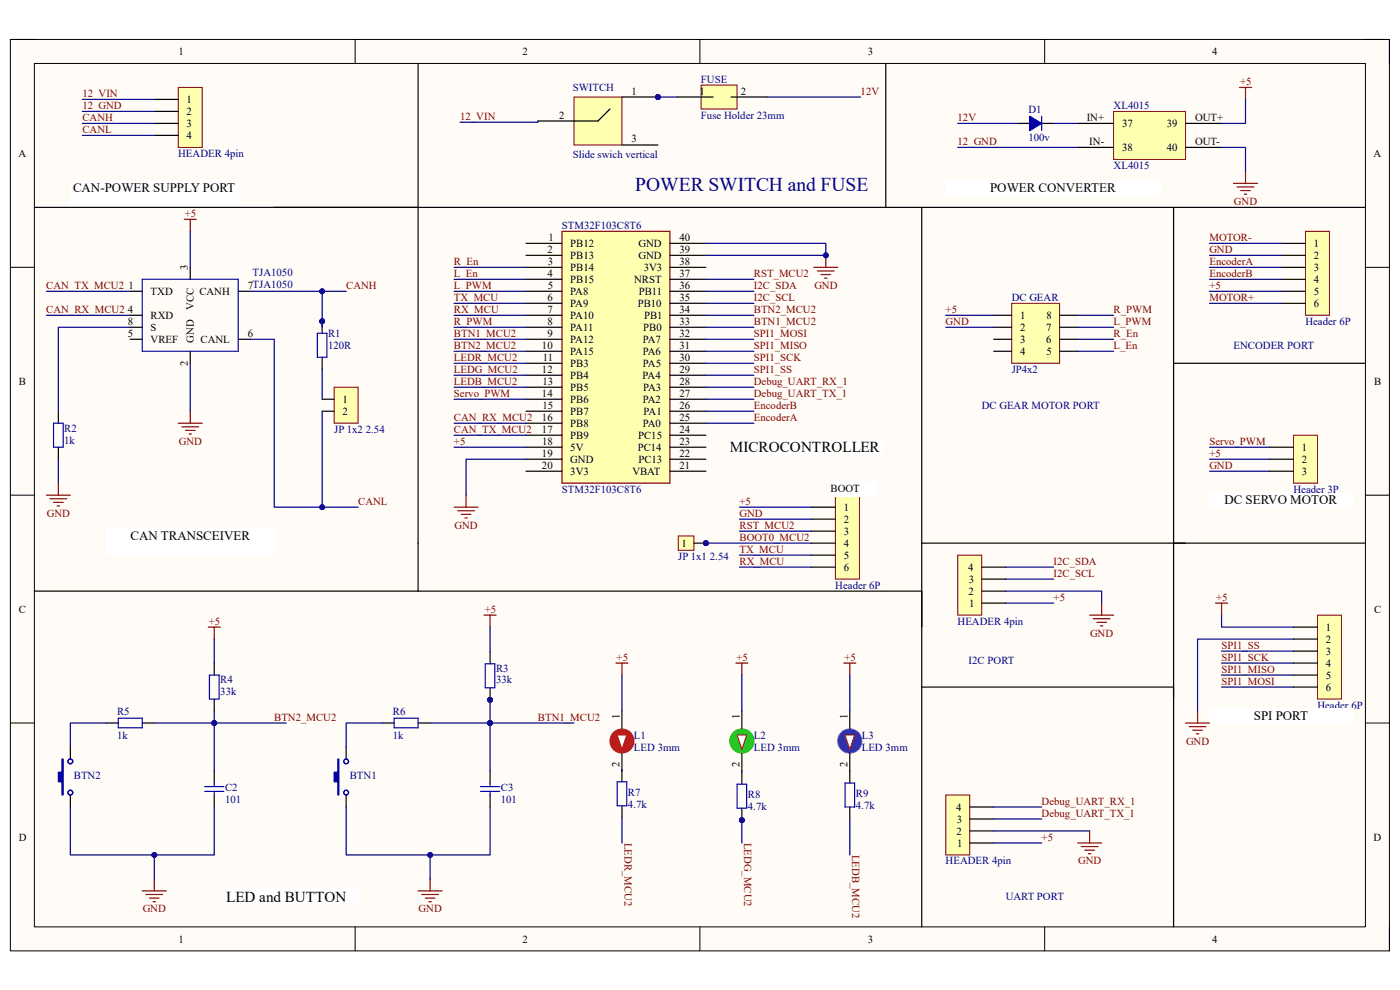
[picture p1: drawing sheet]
<svg xmlns="http://www.w3.org/2000/svg" width="297mm" height="210mm" viewBox="0 0 297 210" stroke-linecap="round" stroke-linejoin="round" font-family="sans-serif">
<path d="M2.2 8.4h292.6v193.3h-292.6z" fill-rule="evenodd" fill="#fffcf8"/>
<path d="M2.2 8.4h292.6v193.3h-292.6z" fill="none" stroke="#000" stroke-width=".21"/>
<path d="M7.3 13.5h282.4v183.1h-282.4z" fill-rule="evenodd" fill="#fffcf8"/>
<g fill="none" stroke="#000" stroke-width=".21">
<path d="M2.2 8.4h5.1M7.3 13.5h282.4v183.1h-282.4zM75.3 8.4v5.1M148.5 8.4v5.1M221.6 8.4v5.1M289.7 8.4h5.1v5.1M2.2 56.7h5.1M289.7 56.7h5.1M2.2 105h5.1M289.7 105.1h5.1M2.2 153.4h5.1M289.7 153.4h5.1"/>
<path d="M75.3 196.6v5.1M148.5 196.6v5.1M221.6 196.6v5.1M294.8 196.6v5.1"/>
</g>
<path d="M119.2 49.1h22.9v53.4h-22.9z" fill-rule="evenodd" fill="#ffffb0"/>
<path d="M119.2 49.1h22.9v53.4h-22.9zM172.7 56.7h5M173.4 57.5h3.6M174.2 58.2h2M174.9 59h.6M175.2 54.2v2.5M96.3 107.6h5.1M97.1 108.4h3.6M97.9 109.1h2M98.6 109.9h.5M98.9 105v2.6" fill="none" stroke="#800000" stroke-width=".25"/>
<g fill="none" stroke="#000" stroke-width=".25">
<path d="M111.6 51.6h7.6M111.6 54.2h7.6M111.6 56.7h7.6M111.6 59.3h7.6M142.1 51.6h7.7M142.1 54.2h7.7M142.1 56.7h7.7M142.1 59.3h7.7M111.6 61.8h7.6M111.6 64.3h7.6M111.6 66.9h7.6M111.6 69.4h7.6"/>
<path d="M111.6 72h7.6M111.6 74.5h7.6M111.6 77.1h7.6M111.6 79.6h7.6M142.1 61.8h7.7M142.1 64.3h7.7M142.1 66.9h7.7M142.1 69.4h7.7M142.1 72h7.7M142.1 74.5h7.7M142.1 77.1h7.7M142.1 79.6h7.7"/>
<path d="M111.6 82.1h7.6M111.6 84.7h7.6M111.6 87.2h7.6M111.6 89.8h7.6M111.6 92.3h7.6M111.6 94.9h7.6M111.6 97.4h7.6M111.6 100h7.6M142.1 82.1h7.7M142.1 84.7h7.7M142.1 87.2h7.7M142.1 89.8h7.7"/>
<path d="M142.1 92.3h7.7M142.1 94.9h7.7M142.1 97.4h7.7M142.1 100h7.7"/>
</g>
<circle cx="175.2" cy="54.2" r=".51" fill="#000080"/>
<circle cx="175.2" cy="54.2" r=".51" fill="none" stroke="#000080" stroke-width=".21"/>
<circle cx="68.3" cy="68.2" r=".51" fill="#000080"/>
<circle cx="68.3" cy="68.2" r=".51" fill="none" stroke="#000080" stroke-width=".21"/>
<path d="M68.3 68.2v2.5" fill="none" stroke="#000" stroke-width=".25"/>
<circle cx="68.3" cy="68.2" r=".51" fill="#000080"/>
<circle cx="68.3" cy="68.2" r=".51" fill="none" stroke="#000080" stroke-width=".21"/>
<path d="M68.3 75.8v2.5" fill="none" stroke="#000" stroke-width=".25"/>
<path d="M67.3 70.7h2.1v5.1h-2.1z" fill="none" stroke="#00f" stroke-width=".25"/>
<path d="M70.9 82.1h5.1v7.7h-5.1z" fill-rule="evenodd" fill="#ffffb0"/>
<path d="M70.9 82.1h5.1v7.7h-5.1z" fill="none" stroke="#800000" stroke-width=".21"/>
<path d="M12.4 87.2v2.6M12.4 94.9v2.5M68.3 84.7h2.6M68.3 87.2h2.6" fill="none" stroke="#000" stroke-width=".25"/>
<path d="M11.4 89.8h2v5.1h-2z" fill="none" stroke="#00f" stroke-width=".25"/>
<path d="M39.1 46.5h2.5M40.4 46.5v2.6M37.8 89.8h5.1M38.6 90.5h3.5M39.3 91.3h2.1M40.1 92.1h.5M40.4 87.2v2.6M9.8 105h5.1M10.6 105.8h3.6M11.4 106.6h2M12.1 107.3h.5M12.4 102.5v2.5" fill="none" stroke="#800000" stroke-width=".25"/>
<path d="M22.6 112.2h35.7v5.6h-35.7z" fill-rule="evenodd" fill="#fff"/>
<path d="M22.6 112.2h35.7v5.6h-35.7z" fill="none" stroke="#fff" stroke-width=".21"/>
<path d="M131.9 163.3v2.5M132 170.9v2.6" fill="none" stroke="#000" stroke-width=".25"/>
<path d="M130.9 165.8h2.1v5.1h-2.1z" fill="none" stroke="#00f" stroke-width=".25"/>
<circle cx="157.4" cy="174" r=".51" fill="#000080"/>
<circle cx="157.4" cy="174" r=".51" fill="none" stroke="#000080" stroke-width=".21"/>
<path d="M157.4 171.4v2.6" fill="none" stroke="#000" stroke-width=".25"/>
<circle cx="157.4" cy="174" r=".51" fill="#000080"/>
<circle cx="157.4" cy="174" r=".51" fill="none" stroke="#000080" stroke-width=".21"/>
<path d="M157.4 163.8v2.6M180.3 163.6v2.5M180.3 171.2v2.5" fill="none" stroke="#000" stroke-width=".25"/>
<path d="M156.4 166.4h2v5h-2zM179.3 166.1h2v5.1h-2z" fill="none" stroke="#00f" stroke-width=".25"/>
<circle cx="131.9" cy="157.2" r="2.54" fill="#f00"/>
<circle cx="131.9" cy="157.2" r="2.54" fill="none" stroke="#f60" stroke-width=".25"/>
<path d="M130.9 155.9h2.1l-1.1 3.1z" fill="#f8fcff"/>
<path d="M130.9 155.9h2.1l-1.1 3.1z" fill="none" stroke="#f00" stroke-width=".21"/>
<path d="M131.9 150.8v3.9M131.9 159.7v3.9" fill="none" stroke="#000" stroke-width=".25"/>
<circle cx="157.4" cy="157.2" r="2.54" fill="#0c0"/>
<circle cx="157.4" cy="157.2" r="2.54" fill="none" stroke="#0f0" stroke-width=".25"/>
<path d="M156.4 155.9h2l-1 3.1z" fill="#f8fcff"/>
<path d="M156.4 155.9h2l-1 3.1z" fill="none" stroke="#f00" stroke-width=".21"/>
<path d="M157.4 150.8v3.9M157.4 159.7v3.9" fill="none" stroke="#000" stroke-width=".25"/>
<circle cx="180.3" cy="157.2" r="2.54" fill="#03c"/>
<circle cx="180.3" cy="157.2" r="2.54" fill="none" stroke="#36f" stroke-width=".25"/>
<path d="M179.3 155.9h2l-1 3.1z" fill="#f8fcff"/>
<path d="M179.3 155.9h2l-1 3.1z" fill="none" stroke="#f00" stroke-width=".21"/>
<path d="M81.1 153.4h2.5M88.7 153.4h2.5M180.3 150.8v3.9M180.3 159.7v3.9" fill="none" stroke="#000" stroke-width=".25"/>
<path d="M130.7 140.7h2.5M131.9 140.7v2.5M156.1 140.7h2.6M157.4 140.7v2.5M179 140.7h2.6M180.3 140.7v2.5" fill="none" stroke="#800000" stroke-width=".25"/>
<path d="M83.6 152.4h5.1v2h-5.1z" fill="none" stroke="#00f" stroke-width=".25"/>
<circle cx="104" cy="148.5" r=".51" fill="#000080"/>
<circle cx="104" cy="148.5" r=".51" fill="none" stroke="#000080" stroke-width=".21"/>
<path d="M104 138.3v2.5M104 145.9v2.6" fill="none" stroke="#000" stroke-width=".25"/>
<circle cx="104" cy="148.5" r=".51" fill="#000080"/>
<circle cx="104" cy="148.5" r=".51" fill="none" stroke="#000080" stroke-width=".21"/>
<path d="M25.1 152.4h5.1v2h-5.1zM44.4 143.2h2.1v5.1h-2.1zM102.9 140.8h2.1v5.1h-2.1zM43.4 167.9h4.1M43.4 166.9h4.1M45.5 166.1v.8M45.5 167.9v.7M101.9 167.9h4.1M101.9 166.9h4.1M104 166.1v.8M104 167.9v.7" fill="none" stroke="#00f" stroke-width=".25"/>
<path d="M22.6 153.4h2.5M30.2 153.4h2.5M45.5 140.7v2.5M45.5 148.3v2.5M45.5 163.6v2.5M45.5 168.6v2.6M104 163.6v2.5M104 168.6v2.6" fill="none" stroke="#000" stroke-width=".25"/>
<g fill="none" stroke="#800000" stroke-width=".25">
<path d="M44.2 133h2.5M45.5 133v2.6M102.7 130.5h2.5M104 130.5v2.5M30.2 189h5.1M31 189.8h3.5M31.7 190.5h2.1M32.5 191.3h.5M32.7 186.5v2.5M88.7 189h5.1M89.5 189.8h3.5M90.2 190.5h2.1"/>
<path d="M91 191.3h.5M91.2 186.5v2.5"/>
</g>
<path d="M48 188.5h28v3h-28z" fill-rule="evenodd" fill="#fff"/>
<path d="M48 188.5h28v3h-28z" fill="none" stroke="#fff" stroke-width=".21"/>
<path d="M14.9 158.5v2.5M14.9 168.6v2.6" fill="none" stroke="#000" stroke-width=".25"/>
<path d="M13.1 161h.3v7.6h-.3v-2.8h-.7v-2h.7z" fill-rule="evenodd" fill="#00f"/>
<g fill="none" stroke="#00f" stroke-width=".25">
<path d="M13.1 161h.3v7.6h-.3v-2.8h-.7v-2h.7z"/>
<circle cx="14.9" cy="161.5" r=".51"/>
<circle cx="14.9" cy="168.1" r=".51"/>
</g>
<path d="M73.4 158.5v2.5M73.4 168.6v2.6" fill="none" stroke="#000" stroke-width=".25"/>
<path d="M71.7 161h.2v7.6h-.2v-2.8h-.8v-2h.8z" fill-rule="evenodd" fill="#00f"/>
<g fill="none" stroke="#00f" stroke-width=".25">
<path d="M71.7 161h.2v7.6h-.2v-2.8h-.8v-2h.8z"/>
<circle cx="73.4" cy="168.1" r=".51"/>
<circle cx="73.4" cy="161.5" r=".51"/>
</g>
<path d="M37.8 18.5h5.1v12.8h-5.1z" fill-rule="evenodd" fill="#ffffb0"/>
<path d="M37.8 18.5h5.1v12.8h-5.1z" fill="none" stroke="#800000" stroke-width=".21"/>
<path d="M32.7 21.1h5.1M32.7 23.6h5.1M32.7 26.2h5.1M32.7 28.7h5.1" fill="none" stroke="#000" stroke-width=".25"/>
<path d="M14.9 38.4h35.7v5.6h-35.7z" fill-rule="evenodd" fill="#fff"/>
<path d="M14.9 38.4h35.7v5.6h-35.7z" fill="none" stroke="#fff" stroke-width=".21"/>
<path d="M263 18.6h2.5M264.2 18.6v2.5M261.7 38.9h5.1M262.5 39.7h3.5M264.2 36.4v2.5M263.2 40.4h2.1M264 41.2h.5" fill="none" stroke="#800000" stroke-width=".25"/>
<path d="M215.9 26.2h2.6M221 26.2h2.5" fill="none" stroke="#000" stroke-width=".25"/>
<path d="M218.5 24.7l2.5 1.5-2.5 1.5z" fill="#00f"/>
<path d="M218.5 24.7l2.5 1.5-2.5 1.5zM221 24.7v3" fill="none" stroke="#00f" stroke-width=".25"/>
<path d="M200.6 38.4h45.8v3h-45.8z" fill-rule="evenodd" fill="#fff"/>
<path d="M200.6 38.4h45.8v3h-45.8z" fill="none" stroke="#fff" stroke-width=".21"/>
<path d="M236.3 23.6h15.2v10.2h-15.2z" fill-rule="evenodd" fill="#ffffb0"/>
<path d="M236.3 23.6h15.2v10.2h-15.2z" fill="none" stroke="#800000" stroke-width=".21"/>
<path d="M88.7 13.5v111.9M187.9 13.5v30.5M228.6 26.2h7.7M228.6 31.3h7.7M251.5 26.2h7.7M251.5 31.3h7.7M7.3 44h81.4M58.2 44h231.5M7.3 125.4h188.2v71.2" fill="none" stroke="#000" stroke-width=".25"/>
<path d="M279.5 130.5h5.1v17.8h-5.1z" fill-rule="evenodd" fill="#ffffb0"/>
<path d="M279.5 130.5h5.1v17.8h-5.1z" fill="none" stroke="#800000" stroke-width=".21"/>
<path d="M274.4 133h5.1M274.4 135.6h5.1M274.4 138.1h5.1M274.4 140.7h5.1M274.4 143.2h5.1M274.4 145.8h5.1" fill="none" stroke="#000" stroke-width=".25"/>
<path d="M257.9 127.9h2.5M259.2 127.9v2.6" fill="none" stroke="#800000" stroke-width=".25"/>
<path d="M256.6 150.3h30.5v3.1h-30.5z" fill-rule="evenodd" fill="#fff"/>
<path d="M256.6 150.3h30.5v3.1h-30.5z" fill="none" stroke="#fff" stroke-width=".21"/>
<path d="M203.2 117.8h5.1v12.7h-5.1z" fill-rule="evenodd" fill="#ffffb0"/>
<path d="M203.2 117.8h5.1v12.7h-5.1z" fill="none" stroke="#800000" stroke-width=".21"/>
<path d="M208.3 127.9h5.1M208.3 125.4h5.1M208.3 122.9h5.1M208.3 120.3h5.1" fill="none" stroke="#000" stroke-width=".25"/>
<path d="M231.2 130.5h5.1M231.9 131.3h3.6M232.7 132h2M233.5 132.8h.5M233.7 127.9v2.6" fill="none" stroke="#800000" stroke-width=".25"/>
<path d="M200.6 168.6h5.1v12.8h-5.1z" fill-rule="evenodd" fill="#ffffb0"/>
<path d="M200.6 168.6h5.1v12.8h-5.1z" fill="none" stroke="#800000" stroke-width=".21"/>
<path d="M205.7 178.8h5.1M205.7 176.3h5.1M205.7 173.7h5.1M205.7 171.2h5.1" fill="none" stroke="#000" stroke-width=".25"/>
<path d="M251.5 153.4h5.1M252.3 154.1h3.5M253 154.9h2.1M253.8 155.7h.5M254.1 150.8v2.6M228.6 178.8h5.1M229.4 179.6h3.5M231.2 176.3v2.5M230.1 180.4h2.1M230.9 181.1h.5" fill="none" stroke="#800000" stroke-width=".25"/>
<path d="M277 49.1h5v17.8h-5z" fill-rule="evenodd" fill="#ffffb0"/>
<path d="M277 49.1h5v17.8h-5z" fill="none" stroke="#800000" stroke-width=".21"/>
<path d="M271.9 51.6h5.1M271.9 54.2h5.1M271.9 56.7h5.1M271.9 59.3h5.1M271.9 61.8h5.1M271.9 64.3h5.1" fill="none" stroke="#000" stroke-width=".25"/>
<path d="M256.6 104.5h30.5v3.1h-30.5z" fill-rule="evenodd" fill="#fff"/>
<path d="M256.6 104.5h30.5v3.1h-30.5z" fill="none" stroke="#fff" stroke-width=".21"/>
<path d="M177.2 105.1h5.1v17.8h-5.1z" fill-rule="evenodd" fill="#ffffb0"/>
<path d="M177.2 105.1h5.1v17.8h-5.1z" fill="none" stroke="#800000" stroke-width=".21"/>
<path d="M172.1 107.6h5.1M172.1 110.1h5.1M172.1 112.7h5.1M172.1 115.2h5.1M172.1 117.8h5.1M172.1 120.3h5.1" fill="none" stroke="#000" stroke-width=".25"/>
<path d="M274.4 92.3h5.1v10.2h-5.1z" fill-rule="evenodd" fill="#ffffb0"/>
<path d="M274.4 92.3h5.1v10.2h-5.1z" fill="none" stroke="#800000" stroke-width=".21"/>
<path d="M249 44v152.6M249 77.1h40.7M269.3 94.9h5.1M269.3 97.4h5.1M269.3 100h5.1M289.7 115.2h-94.2v17.8M195.5 145.8h53.5" fill="none" stroke="#000" stroke-width=".25"/>
<path d="M214.6 64.3h10.2v12.8h-10.2z" fill-rule="evenodd" fill="#ffffb0"/>
<path d="M214.6 64.3h10.2v12.8h-10.2z" fill="none" stroke="#800000" stroke-width=".21"/>
<path d="M210.8 66.9h3.8M210.8 69.4h3.8M210.8 72h3.8M210.8 74.5h3.8M224.8 66.9h3.8M224.8 69.4h3.8M224.8 72h3.8M224.8 74.5h3.8" fill="none" stroke="#000" stroke-width=".25"/>
<circle cx="149.8" cy="115.2" r=".51" fill="#000080"/>
<circle cx="149.8" cy="115.2" r=".51" fill="none" stroke="#000080" stroke-width=".21"/>
<path d="M143.9 113.7h3.3v3h-3.3z" fill-rule="evenodd" fill="#ffffb0"/>
<path d="M143.9 113.7h3.3v3h-3.3z" fill="none" stroke="#800000" stroke-width=".21"/>
<path d="M147.2 115.2h2.6" fill="none" stroke="#000" stroke-width=".25"/>
<circle cx="149.8" cy="115.2" r=".51" fill="#000080"/>
<circle cx="149.8" cy="115.2" r=".51" fill="none" stroke="#000080" stroke-width=".21"/>
<path d="M30.2 59.3h20.3v15.2h-20.3z" fill="none" stroke="#00f" stroke-width=".25"/>
<path d="M40.4 56.7v2.6M195.5 44v71.2M27.6 61.8h2.6M27.6 66.9h2.6M27.6 69.4h2.6M27.6 72h2.6M40.4 74.5v2.6M50.5 61.8h2.6M50.5 72h2.6" fill="none" stroke="#000" stroke-width=".25"/>
<path d="M154.8 93.1h32.5v3h-32.5z" fill-rule="evenodd" fill="#fff"/>
<path d="M154.8 93.1h32.5v3h-32.5z" fill="none" stroke="#fff" stroke-width=".21"/>
<path d="M176.2 102.2h9.7v3.1h-9.7z" fill-rule="evenodd" fill="#fff"/>
<path d="M176.2 102.2h9.7v3.1h-9.7z" fill="none" stroke="#fff" stroke-width=".21"/>
<circle cx="139.6" cy="20.6" r=".51" fill="#000080"/>
<circle cx="139.6" cy="20.6" r=".51" fill="none" stroke="#000080" stroke-width=".21"/>
<path d="M121.8 20.6h10.1v10.2h-10.1z" fill-rule="evenodd" fill="#ffffb0"/>
<path d="M121.8 20.6h10.1v10.2h-10.1z" fill="none" stroke="#800000" stroke-width=".21"/>
<path d="M114.1 25.7h7.7M131.9 20.6h7.7" fill="none" stroke="#000" stroke-width=".25"/>
<circle cx="139.6" cy="20.6" r=".51" fill="#000080"/>
<circle cx="139.6" cy="20.6" r=".51" fill="none" stroke="#000080" stroke-width=".21"/>
<path d="M129.4 23.1l-2.5 2.6h-5.1M131.9 30.8h7.7" fill="none" stroke="#000" stroke-width=".25"/>
<path d="M148.7 18h7.7v5.1h-7.7z" fill-rule="evenodd" fill="#ffffb0"/>
<path d="M148.7 18h7.7v5.1h-7.7z" fill="none" stroke="#800000" stroke-width=".21"/>
<path d="M143.6 20.6h7.7M155.1 20.6h7.6" fill="none" stroke="#000" stroke-width=".25"/>
<path d="M149.8 51.6h25.4v2.6h-25.4" fill="none" stroke="#000080" stroke-width=".25"/>
<circle cx="175.2" cy="54.2" r=".51" fill="#000080"/>
<circle cx="175.2" cy="54.2" r=".51" fill="none" stroke="#000080" stroke-width=".21"/>
<g fill="none" stroke="#000080" stroke-width=".25">
<path d="M96.3 56.7h15.3M96.3 59.3h15.3M9.8 61.8h17.8M9.8 66.9h17.8M27.6 69.4h-15.2v17.8M68.3 61.8v7.6M96.3 61.8h15.3M96.3 64.3h15.3M96.3 66.9h15.3M96.3 69.4h15.3M96.3 72h15.3M96.3 74.5h15.3"/>
<path d="M96.3 77.1h15.3M96.3 79.6h15.3M149.8 61.8h10.1M149.8 64.3h10.1M149.8 66.9h10.1M149.8 69.4h10.1M149.8 72h10.1M149.8 74.5h10.1M149.8 77.1h10.1M149.8 79.6h10.1M96.3 82.1h15.3M96.3 84.7h15.3"/>
<path d="M96.3 89.8h15.3M96.3 92.3h15.3M96.3 94.9h15.3M111.6 97.4h-12.7v7.6M149.8 82.1h10.1M149.8 84.7h10.1M149.8 87.2h10.1M149.8 89.8h10.1"/>
</g>
<circle cx="68.3" cy="61.8" r=".51" fill="#000080"/>
<circle cx="68.3" cy="61.8" r=".51" fill="none" stroke="#000080" stroke-width=".21"/>
<circle cx="68.3" cy="68.2" r=".51" fill="#000080"/>
<circle cx="68.3" cy="68.2" r=".51" fill="none" stroke="#000080" stroke-width=".21"/>
<path d="M68.3 87.2v20.4" fill="none" stroke="#000080" stroke-width=".25"/>
<circle cx="68.3" cy="107.6" r=".51" fill="#000080"/>
<circle cx="68.3" cy="107.6" r=".51" fill="none" stroke="#000080" stroke-width=".21"/>
<path d="M40.4 49.1v7.6M40.4 77.1v10.1M12.4 97.4v5.1M157.4 173.7v5.1" fill="none" stroke="#000080" stroke-width=".25"/>
<circle cx="157.4" cy="174" r=".51" fill="#000080"/>
<circle cx="157.4" cy="174" r=".51" fill="none" stroke="#000080" stroke-width=".21"/>
<path d="M81.1 153.4h-7.7v5.1M104 148.3v5.1h-12.8M131.9 143.2v7.6M157.4 143.2v7.6M180.3 143.2v7.6M180.3 173.7v7.7" fill="none" stroke="#000080" stroke-width=".25"/>
<circle cx="104" cy="148.5" r=".51" fill="#000080"/>
<circle cx="104" cy="148.5" r=".51" fill="none" stroke="#000080" stroke-width=".21"/>
<circle cx="104" cy="153.4" r=".51" fill="#000080"/>
<circle cx="104" cy="153.4" r=".51" fill="none" stroke="#000080" stroke-width=".21"/>
<path d="M104 153.4v10.2" fill="none" stroke="#000080" stroke-width=".25"/>
<circle cx="104" cy="153.4" r=".51" fill="#000080"/>
<circle cx="104" cy="153.4" r=".51" fill="none" stroke="#000080" stroke-width=".21"/>
<path d="M91.2 181.4v5.1" fill="none" stroke="#000080" stroke-width=".25"/>
<circle cx="91.3" cy="181.4" r=".51" fill="#000080"/>
<circle cx="91.3" cy="181.4" r=".51" fill="none" stroke="#000080" stroke-width=".21"/>
<path d="M22.6 153.4h-7.7v5.1M45.5 150.8v2.6h-12.8" fill="none" stroke="#000080" stroke-width=".25"/>
<circle cx="45.5" cy="153.4" r=".51" fill="#000080"/>
<circle cx="45.5" cy="153.4" r=".51" fill="none" stroke="#000080" stroke-width=".21"/>
<path d="M45.5 153.4v10.2" fill="none" stroke="#000080" stroke-width=".25"/>
<circle cx="45.5" cy="153.4" r=".51" fill="#000080"/>
<circle cx="45.5" cy="153.4" r=".51" fill="none" stroke="#000080" stroke-width=".21"/>
<path d="M32.7 181.4v5.1" fill="none" stroke="#000080" stroke-width=".25"/>
<circle cx="32.7" cy="181.4" r=".51" fill="#000080"/>
<circle cx="32.7" cy="181.4" r=".51" fill="none" stroke="#000080" stroke-width=".21"/>
<path d="M45.5 153.4h15.2" fill="none" stroke="#000080" stroke-width=".25"/>
<circle cx="45.5" cy="153.4" r=".51" fill="#000080"/>
<circle cx="45.5" cy="153.4" r=".51" fill="none" stroke="#000080" stroke-width=".21"/>
<path d="M104 153.4h17.8" fill="none" stroke="#000080" stroke-width=".25"/>
<circle cx="104" cy="153.4" r=".51" fill="#000080"/>
<circle cx="104" cy="153.4" r=".51" fill="none" stroke="#000080" stroke-width=".21"/>
<path d="M17.5 21.1h15.2M17.5 23.6h15.2M17.5 26.2h15.2M17.5 28.7h15.2M53.1 72h5.1v35.6h17.8" fill="none" stroke="#000080" stroke-width=".25"/>
<circle cx="68.3" cy="107.6" r=".51" fill="#000080"/>
<circle cx="68.3" cy="107.6" r=".51" fill="none" stroke="#000080" stroke-width=".21"/>
<path d="M14.9 171.2v10.2h30.6v-10.2" fill="none" stroke="#000080" stroke-width=".25"/>
<circle cx="32.7" cy="181.4" r=".51" fill="#000080"/>
<circle cx="32.7" cy="181.4" r=".51" fill="none" stroke="#000080" stroke-width=".21"/>
<path d="M73.4 171.2v10.2h30.6v-10.2" fill="none" stroke="#000080" stroke-width=".25"/>
<circle cx="91.3" cy="181.4" r=".51" fill="#000080"/>
<circle cx="91.3" cy="181.4" r=".51" fill="none" stroke="#000080" stroke-width=".21"/>
<g fill="none" stroke="#000080" stroke-width=".25">
<path d="M203.2 26.2h12.7M203.2 31.3h25.4M223.5 26.2h5.1M259.2 31.3h5v5.1M264.2 21.1v5.1h-5M256.6 56.7h15.3M256.6 59.3h15.3M256.6 51.6h15.3M256.6 54.2h15.3M200.6 66.9h10.2M200.6 69.4h10.2M228.6 66.9h7.7"/>
<path d="M228.6 69.4h7.7M228.6 74.5h7.7M228.6 72h7.7M256.6 61.8h15.3M256.6 64.3h15.3M256.6 94.9h12.7M256.6 97.4h12.7M256.6 100h12.7M149.2 115.2h22.9M156.9 112.7h15.2M156.9 117.8h15.2M156.9 107.6h15.2"/>
<path d="M156.9 110.1h15.2M156.9 120.3h15.2M213.4 125.4h20.3v2.5M213.4 120.3h10.1M213.4 122.9h10.1M213.4 127.9h10.1M259.2 130.5v2.5h15.2M259.2 138.1h15.2M274.4 135.6h-20.3v15.2M259.2 140.7h15.2M259.2 143.2h15.2M259.2 145.8h15.2"/>
<path d="M210.8 171.2h10.2M210.8 173.7h10.2M210.8 178.8h10.2M210.8 176.3h20.4"/>
</g>
<circle cx="149.8" cy="115.2" r=".51" fill="#000080"/>
<circle cx="149.8" cy="115.2" r=".51" fill="none" stroke="#000080" stroke-width=".21"/>
<path d="M114.1 25.7v.2h-16.5M149.8 59.3h10.1M53.1 61.8h20.3M68.3 78.3v6.4M45.5 135.6v5.1M104 133v5.3M131.9 163.3v.3M132 173.5v5.3M157.4 163.6v.2" fill="none" stroke="#000080" stroke-width=".25"/>
<circle cx="68.3" cy="61.8" r=".51" fill="#000080"/>
<circle cx="68.3" cy="61.8" r=".51" fill="none" stroke="#000080" stroke-width=".21"/>
<path d="M139.6 20.5v.1h4" fill="none" stroke="#000080" stroke-width=".25"/>
<circle cx="139.6" cy="20.6" r=".51" fill="#000080"/>
<circle cx="139.6" cy="20.6" r=".51" fill="none" stroke="#000080" stroke-width=".21"/>
<path d="M162.7 20.6h19.9" fill="none" stroke="#000080" stroke-width=".25"/>
<text font-size="4.1" fill="#000080" x="134.7" y="40.5">POWER SWITCH and FUSE</text>
<g font-size="3.2">
<text x="154.9" y="95.9">MICROCONTROLLER</text>
<text x="48" y="191.3">LED and BUTTON</text>
</g>
<g font-size="2.8">
<text x="15.5" y="40.8">CAN-POWER SUPPLY PORT</text>
<text x="210.1" y="40.8">POWER CONVERTER</text>
<text x="259.8" y="107">DC SERVO MOTOR</text>
<text x="27.7" y="114.6">CAN TRANSCEIVER</text>
<text x="266" y="152.8">SPI PORT</text>
</g>
<g font-size="2.3">
<text x="37.9" y="11.7">1</text>
<text x="110.9" y="11.7">2</text>
<text x="184.1" y="11.7">3</text>
<text x="257.1" y="11.7">4</text>
<text x="39.6" y="21.8">1</text>
<text x="134" y="20.1">1</text>
<text x="148.4" y="20.1">1</text>
<text x="157.1" y="20.1">2</text>
<text x="39.6" y="24.4">2</text>
<text x="39.6" y="26.9">3</text>
<text x="39.6" y="29.5">4</text>
<text x="118.7" y="25.1">2</text>
<text x="230.5" y="25.7">IN+</text>
<text x="238" y="26.9">37</text>
<text x="247.5" y="26.9">39</text>
<text x="253.5" y="25.7">OUT+</text>
<text x="3.9" y="33.3">A</text>
<text x="134" y="30.2">3</text>
<text x="231.1" y="30.7">IN-</text>
<text x="238" y="32">38</text>
<text x="247.5" y="32">40</text>
<text x="253.5" y="30.7">OUT-</text>
<text x="291.4" y="33.3">A</text>
<text x="116.1" y="53.6">2</text>
<text x="116.3" y="51.1">1</text>
<text x="121" y="52.4">PB12</text>
<text x="135.5" y="52.4">GND</text>
<text x="144.1" y="53.6">39</text>
<text x="144.1" y="51.1">40</text>
<text x="278.7" y="52.4">1</text>
<text x="39.9" y="57.2" transform="rotate(-90 39.9 57.2)">3</text>
<text x="116.1" y="58.7">4</text>
<text x="116.2" y="56.2">3</text>
<text x="121" y="54.9">PB13</text>
<text x="121" y="57.4">PB14</text>
<text x="121" y="60">PB15</text>
<text x="134.5" y="60">NRST</text>
<text x="135.5" y="54.9">GND</text>
<text x="136.6" y="57.4">3V3</text>
<text x="144.1" y="58.7">37</text>
<text x="144.1" y="56.2">38</text>
<text x="278.7" y="54.9">2</text>
<text x="278.7" y="57.4">3</text>
<text x="278.7" y="60">4</text>
<text x="27.3" y="61.3">1</text>
<text x="32" y="62.6">TXD</text>
<text x="41.1" y="65.7" transform="rotate(-90 41.1 65.7)">VCC</text>
<text x="42.3" y="62.6">CANH</text>
<text x="52.6" y="61.3">7TJA1050</text>
<text x="116.1" y="63.8">6</text>
<text x="116.2" y="61.3">5</text>
<text x="121" y="62.6">PA8</text>
<text x="121" y="65.1">PA9</text>
<text x="135.3" y="65.1">PB10</text>
<text x="135.5" y="62.6">PB11</text>
<text x="144.1" y="63.8">35</text>
<text x="144.1" y="61.3">36</text>
<text x="278.7" y="62.6">5</text>
<text x="278.7" y="65.1">6</text>
<text x="27.1" y="66.4">4</text>
<text x="27.1" y="68.9">8</text>
<text x="27.1" y="71.5">5</text>
<text x="32" y="67.6">RXD</text>
<text x="32" y="70.2">S</text>
<text x="52.6" y="71.5">6</text>
<text x="116.1" y="71.5">9</text>
<text x="116.2" y="66.4">7</text>
<text x="116.2" y="68.9">8</text>
<text x="121" y="67.6">PA10</text>
<text x="121" y="70.2">PA11</text>
<text x="136.5" y="70.2">PB0</text>
<text x="136.7" y="67.6">PB1</text>
<text x="144.1" y="71.5">32</text>
<text x="144.1" y="68.9">33</text>
<text x="144.1" y="66.4">34</text>
<text x="216.4" y="67.6">1</text>
<text x="216.4" y="70.2">2</text>
<text x="222" y="70.2">7</text>
<text x="222" y="67.6">8</text>
<text x="32" y="72.7">VREF</text>
<text x="39.9" y="77.6" transform="rotate(-90 39.9 77.6)">2</text>
<text x="41.1" y="72.7" transform="rotate(-90 41.1 72.7)">GND</text>
<text x="42.5" y="72.7">CANL</text>
<text x="115" y="74">10</text>
<text x="115.2" y="76.5">11</text>
<text x="121" y="72.7">PA12</text>
<text x="121" y="75.3">PA15</text>
<text x="121" y="77.8">PB3</text>
<text x="136.4" y="75.3">PA6</text>
<text x="136.4" y="72.7">PA7</text>
<text x="136.4" y="77.8">PA5</text>
<text x="144.1" y="76.5">30</text>
<text x="144.1" y="74">31</text>
<text x="216.4" y="72.7">3</text>
<text x="216.4" y="75.3">4</text>
<text x="222" y="72.7">6</text>
<text x="222" y="75.3">5</text>
<text x="4" y="81.6">B</text>
<text x="115" y="79.1">12</text>
<text x="115.1" y="81.6">13</text>
<text x="121" y="80.3">PB4</text>
<text x="121" y="82.9">PB5</text>
<text x="136.3" y="80.3">PA4</text>
<text x="136.4" y="82.9">PA3</text>
<text x="144.1" y="81.6">28</text>
<text x="144.1" y="79.1">29</text>
<text x="291.5" y="81.6">B</text>
<text x="72.7" y="85.4">1</text>
<text x="72.7" y="88">2</text>
<text x="115" y="84.2">14</text>
<text x="115" y="89.3">16</text>
<text x="115.1" y="86.7">15</text>
<text x="121" y="85.4">PB6</text>
<text x="121" y="88">PB7</text>
<text x="136.4" y="85.4">PA2</text>
<text x="136.5" y="88">PA1</text>
<text x="144.1" y="89.3">25</text>
<text x="144.1" y="86.7">26</text>
<text x="144.1" y="84.2">27</text>
<text x="115" y="91.8">17</text>
<text x="115" y="94.4">18</text>
<text x="121" y="90.6">PB8</text>
<text x="121" y="93.1">PB9</text>
<text x="121" y="95.6">5V</text>
<text x="135.3" y="95.6">PC14</text>
<text x="135.4" y="93.1">PC15</text>
<text x="136.4" y="90.6">PA0</text>
<text x="144.1" y="94.4">23</text>
<text x="144.1" y="91.8">24</text>
<text x="276.2" y="95.6">1</text>
<text x="115" y="96.9">19</text>
<text x="115" y="99.4">20</text>
<text x="121" y="98.2">GND</text>
<text x="121" y="100.7">3V3</text>
<text x="134.2" y="100.7">VBAT</text>
<text x="135.4" y="98.2">PC13</text>
<text x="144.1" y="99.4">21</text>
<text x="144.1" y="96.9">22</text>
<text x="276.2" y="98.2">2</text>
<text x="276.2" y="100.7">3</text>
<text x="176.2" y="104.3">BOOT</text>
<text x="179" y="108.3">1</text>
<text x="179" y="110.9">2</text>
<text x="179" y="113.4">3</text>
<text x="144.6" y="116">1</text>
<text x="179" y="116">4</text>
<text x="179" y="118.5">5</text>
<text x="179" y="121.1">6</text>
<text x="205.4" y="121.1">4</text>
<text x="205.5" y="123.6">3</text>
<text x="4" y="130">C</text>
<text x="205.4" y="126.2">2</text>
<text x="205.6" y="128.7">1</text>
<text x="291.5" y="130">C</text>
<text x="281.3" y="133.8">1</text>
<text x="281.3" y="136.3">2</text>
<text x="281.3" y="138.9">3</text>
<text x="281.3" y="141.4">4</text>
<text x="281.3" y="144">5</text>
<text x="281.3" y="146.5">6</text>
<text x="131.4" y="152.6" transform="rotate(-90 131.4 152.6)">1</text>
<text x="156.9" y="152.6" transform="rotate(-90 156.9 152.6)">1</text>
<text x="179.8" y="152.6" transform="rotate(-90 179.8 152.6)">1</text>
<text x="131.4" y="162.8" transform="rotate(-90 131.4 162.8)">2</text>
<text x="156.9" y="162.8" transform="rotate(-90 156.9 162.8)">2</text>
<text x="179.8" y="162.8" transform="rotate(-90 179.8 162.8)">2</text>
<text x="202.9" y="172">4</text>
<text x="4" y="178.3">D</text>
<text x="202.9" y="177">2</text>
<text x="203" y="174.5">3</text>
<text x="203.1" y="179.6">1</text>
<text x="291.4" y="178.3">D</text>
<text x="37.9" y="199.9">1</text>
<text x="110.9" y="199.9">2</text>
<text x="184.1" y="199.9">3</text>
<text x="257.1" y="199.9">4</text>
</g>
<g font-size="2.3" fill="#000080">
<text x="148.7" y="17.5">FUSE</text>
<text x="121.5" y="19.3">SWITCH</text>
<text x="218.2" y="23.9">D1</text>
<text x="236.3" y="23.1">XL4015</text>
<text x="148.7" y="25.1">Fuse Holder 23mm</text>
<text x="218.2" y="30">100v</text>
<text x="37.8" y="33.3">HEADER 4pin</text>
<text x="121.5" y="33.5">Slide swich vertical</text>
<text x="236.3" y="35.9">XL4015</text>
<text x="119.2" y="48.6">STM32F103C8T6</text>
<text x="53.6" y="58.5">TJA1050</text>
<text x="214.6" y="63.8">DC GEAR</text>
<text x="69.6" y="71.5">R1</text>
<text x="276.9" y="68.9">Header 6P</text>
<text x="69.6" y="74">120R</text>
<text x="261.7" y="74">ENCODER PORT</text>
<text x="214.6" y="79.1">JP4x2</text>
<text x="208.3" y="86.7">DC GEAR MOTOR PORT</text>
<text x="13.6" y="91.6">R2</text>
<text x="13.6" y="94.1">1k</text>
<text x="70.9" y="91.8">JP 1x2 2.54</text>
<text x="119.2" y="104.5">STM32F103C8T6</text>
<text x="274.4" y="104.5">Header 3P</text>
<text x="143.9" y="118.8">JP 1x1 2.54</text>
<text x="177.2" y="124.9">Header 6P</text>
<text x="203.2" y="132.5">HEADER 4pin</text>
<text x="105.2" y="142.5">R3</text>
<text x="205.5" y="140.9">I2C PORT</text>
<text x="46.7" y="144.8">R4</text>
<text x="46.7" y="147.4">33k</text>
<text x="105.2" y="145">33k</text>
<text x="24.8" y="151.6">R5</text>
<text x="83.4" y="151.6">R6</text>
<text x="279.5" y="150.3">Header 6P</text>
<text x="24.8" y="156.7">1k</text>
<text x="83.4" y="156.7">1k</text>
<text x="134.5" y="156.7">L1</text>
<text x="134.5" y="159.2">LED 3mm</text>
<text x="159.9" y="156.7">L2</text>
<text x="159.9" y="159.2">LED 3mm</text>
<text x="182.8" y="156.7">L3</text>
<text x="182.8" y="159.2">LED 3mm</text>
<text x="15.7" y="165.3">BTN2</text>
<text x="47.8" y="167.9">C2</text>
<text x="74.2" y="165.3">BTN1</text>
<text x="106.3" y="167.9">C3</text>
<text x="47.8" y="170.4">101</text>
<text x="106.3" y="170.4">101</text>
<text x="133.2" y="168.8">R7</text>
<text x="133.2" y="171.3">4.7k</text>
<text x="158.7" y="169.3">R8</text>
<text x="158.7" y="171.8">4.7k</text>
<text x="181.6" y="169">R9</text>
<text x="181.6" y="171.6">4.7k</text>
<text x="200.6" y="183.4">HEADER 4pin</text>
<text x="213.4" y="191">UART PORT</text>
</g>
<g font-size="2.3" fill="#800000">
<text x="17.5" y="20.6">12_VIN</text>
<text x="17.5" y="23.1">12_GND</text>
<text x="182.6" y="20.1">12V</text>
<text x="263.1" y="18">+5</text>
<text x="17.5" y="25.7">CANH</text>
<text x="17.5" y="28.2">CANL</text>
<text x="97.6" y="25.4">12_VIN</text>
<text x="203.2" y="25.7">12V</text>
<text x="203.2" y="30.7">12_GND</text>
<text x="39.2" y="46">+5</text>
<text x="261.8" y="43.5">GND</text>
<text x="256.6" y="53.6">GND</text>
<text x="256.6" y="51.1">MOTOR-</text>
<text x="96.3" y="56.2">R_En</text>
<text x="96.3" y="58.7">L_En</text>
<text x="159.9" y="58.7">RST_MCU2</text>
<text x="256.6" y="56.2">EncoderA</text>
<text x="256.6" y="58.7">EncoderB</text>
<text x="9.8" y="61.3">CAN_TX_MCU2</text>
<text x="73.4" y="61.3">CANH</text>
<text x="96.3" y="61.3">L_PWM</text>
<text x="96.3" y="63.8">TX_MCU</text>
<text x="159.9" y="63.8">I2C_SCL</text>
<text x="159.9" y="61.3">I2C_SDA</text>
<text x="172.8" y="61.3">GND</text>
<text x="256.6" y="61.3">+5</text>
<text x="256.6" y="63.8">MOTOR+</text>
<text x="9.8" y="66.4">CAN_RX_MCU2</text>
<text x="96.3" y="66.4">RX_MCU</text>
<text x="96.3" y="68.9">R_PWM</text>
<text x="96.3" y="71.5">BTN1_MCU2</text>
<text x="159.9" y="71.5">SPI1_MOSI</text>
<text x="159.9" y="68.9">BTN1_MCU2</text>
<text x="159.9" y="66.4">BTN2_MCU2</text>
<text x="200.6" y="66.4">+5</text>
<text x="200.6" y="68.9">GND</text>
<text x="236.3" y="66.4">R_PWM</text>
<text x="236.3" y="68.9">L_PWM</text>
<text x="236.3" y="71.5">R_En</text>
<text x="96.3" y="74">BTN2_MCU2</text>
<text x="96.3" y="76.5">LEDR_MCU2</text>
<text x="159.9" y="76.5">SPI1_SCK</text>
<text x="159.9" y="74">SPI1_MISO</text>
<text x="236.3" y="74">L_En</text>
<text x="96.3" y="79.1">LEDG_MCU2</text>
<text x="96.3" y="81.6">LEDB_MCU2</text>
<text x="159.9" y="81.6">Debug_UART_RX_1</text>
<text x="159.9" y="79.1">SPI1_SS</text>
<text x="96.3" y="84.2">Servo_PWM</text>
<text x="96.3" y="89.3">CAN_RX_MCU2</text>
<text x="159.9" y="89.3">EncoderA</text>
<text x="159.9" y="86.7">EncoderB</text>
<text x="159.9" y="84.2">Debug_UART_TX_1</text>
<text x="37.9" y="94.4">GND</text>
<text x="96.3" y="91.8">CAN_TX_MCU2</text>
<text x="96.3" y="94.4">+5</text>
<text x="256.6" y="94.4">Servo_PWM</text>
<text x="256.6" y="96.9">+5</text>
<text x="256.6" y="99.4">GND</text>
<text x="76" y="107.1">CANL</text>
<text x="156.9" y="107.1">+5</text>
<text x="9.9" y="109.6">GND</text>
<text x="96.4" y="112.1">GND</text>
<text x="156.9" y="112.1">RST_MCU2</text>
<text x="156.9" y="109.6">GND</text>
<text x="156.9" y="114.7">BOOT0_MCU2</text>
<text x="156.9" y="117.3">TX_MCU</text>
<text x="156.9" y="119.8">RX_MCU</text>
<text x="223.5" y="119.8">I2C_SDA</text>
<text x="223.5" y="122.3">I2C_SCL</text>
<text x="102.8" y="130">+5</text>
<text x="223.5" y="127.4">+5</text>
<text x="258" y="127.4">+5</text>
<text x="44.3" y="132.5">+5</text>
<text x="231.3" y="135">GND</text>
<text x="259.2" y="137.6">SPI1_SS</text>
<text x="130.8" y="140.1">+5</text>
<text x="156.3" y="140.1">+5</text>
<text x="179.2" y="140.1">+5</text>
<text x="259.2" y="140.1">SPI1_SCK</text>
<text x="259.2" y="142.7">SPI1_MISO</text>
<text x="259.2" y="145.2">SPI1_MOSI</text>
<text x="58.2" y="152.9">BTN2_MCU2</text>
<text x="114.1" y="152.9">BTN1_MCU2</text>
<text x="251.6" y="157.9">GND</text>
<text x="221" y="170.7">Debug_UART_RX_1</text>
<text x="221" y="173.2">Debug_UART_TX_1</text>
<text x="132.5" y="178.8" transform="rotate(90 132.5 178.8)">LEDR_MCU2</text>
<text x="157.9" y="178.8" transform="rotate(90 157.9 178.8)">LEDG_MCU2</text>
<text x="221" y="178.3">+5</text>
<text x="180.8" y="181.4" transform="rotate(90 180.8 181.4)">LEDB_MCU2</text>
<text x="228.7" y="183.4">GND</text>
<text x="30.3" y="193.5">GND</text>
<text x="88.8" y="193.5">GND</text>
</g>
</svg>
